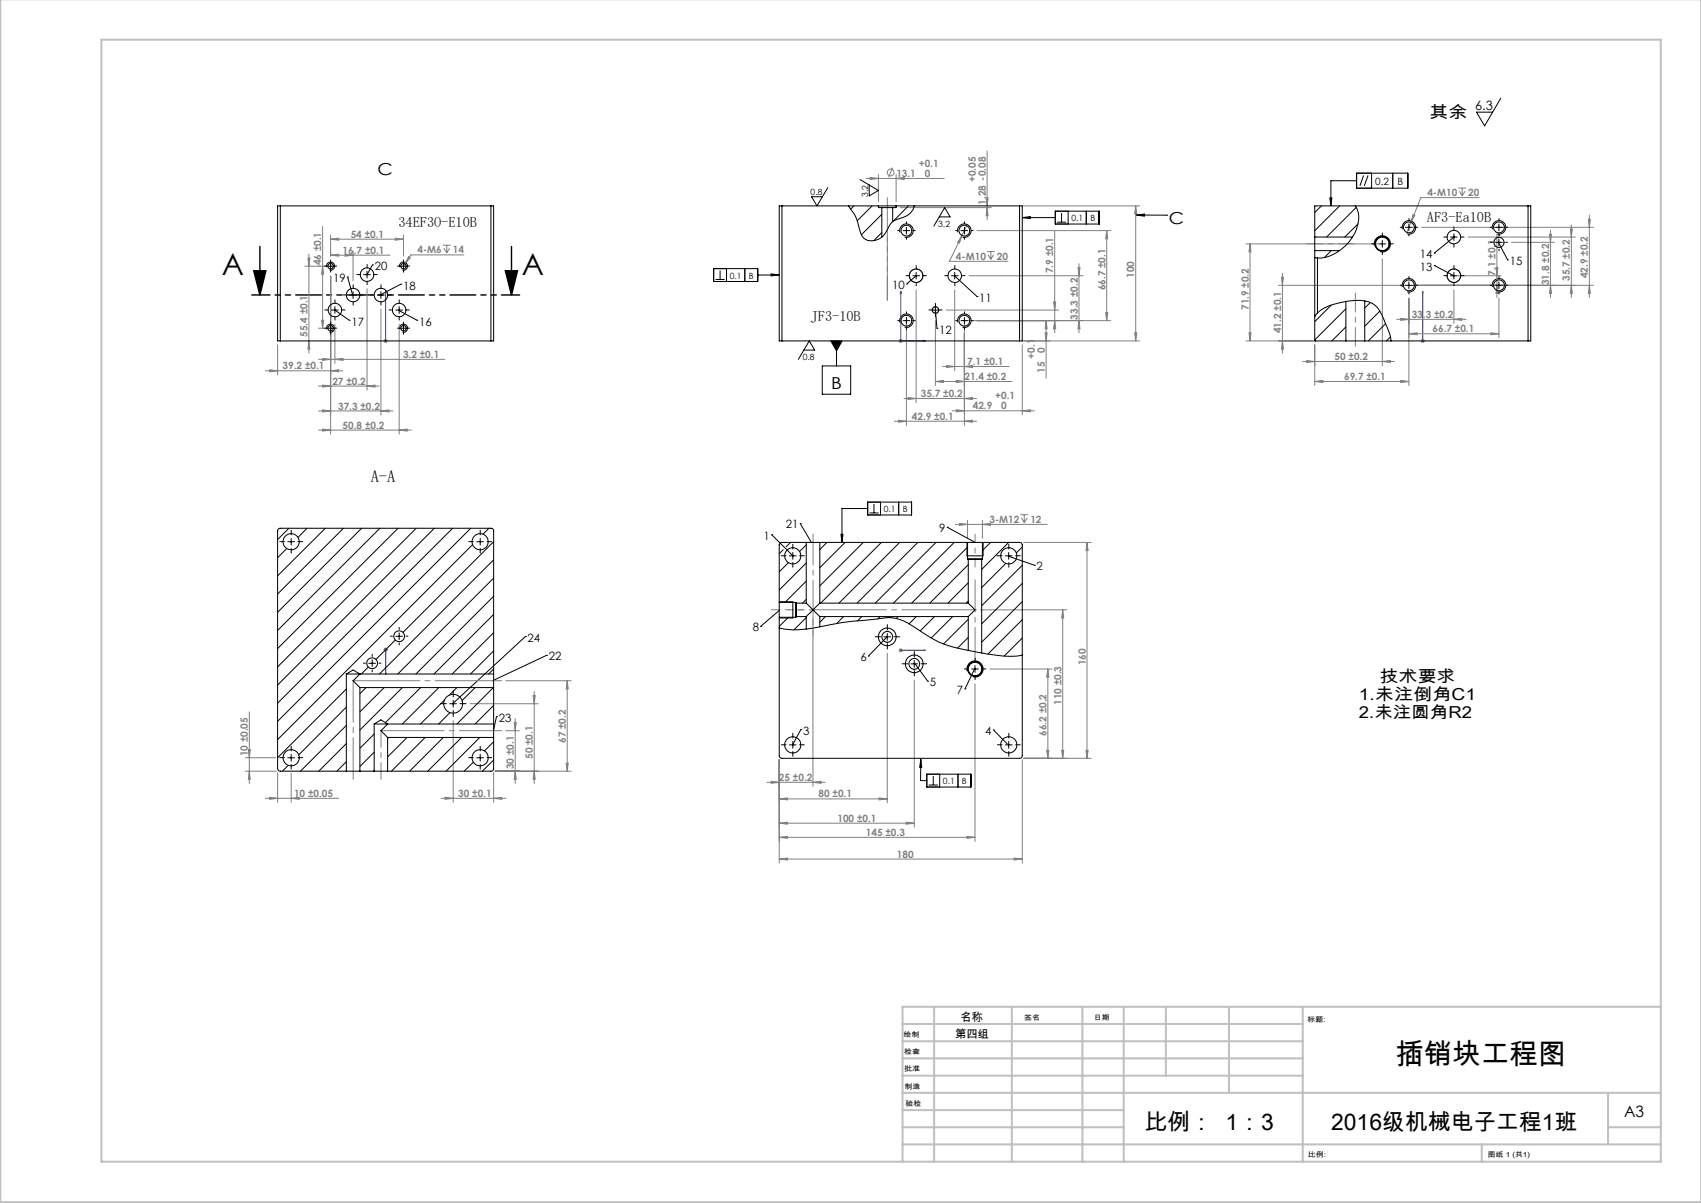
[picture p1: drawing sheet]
<svg xmlns="http://www.w3.org/2000/svg" width="420mm" height="297mm" viewBox="0 0 420 297" stroke-linecap="round" stroke-linejoin="round" font-family="sans-serif">
<g fill="none" stroke="#808080" stroke-width=".25">
<path d="M243.7 37.3v17M79.7 55.9v25.1M81.6 59.1l2-.3v.5zM81.6 58v5.2M81.6 59.1h18M97.6 58.8l2 .3-2 .2zM99.6 58v5.2M213.9 44.1h19.3M214.9 43.8l2 .3-2 .2zM216.9 43.1v6.7M220.4 41.4l-1 2.4M221.3 44.1l2-.3v.5z"/>
<path d="M221.3 43.1v6.7M222.3 51.3h22.5M237.5 58.1l-.6 1.9-.5-.2zM238.7 55.7l-4.3 8.8h14.5M241.3 56.9h32.9M243.5 48.9h.5l-.3 1.9zM243.7 51.3l.3 2h-.5zM252.7 50.8h28.7M260.4 57.1v25.1M273.3 56.9l.2 2h-.5zM273.3 56.9v22.3M280.4 50.8l.3 2h-.5z"/>
<path d="M280.4 50.8v33.4M348.4 54.9l-1 2.5M348.9 52.9l.5 .2-1 1.8zM351 56.1h42.4M360.1 46.4h1.9M360.3 47.2l.7 1.1M361 46.4v1.9M361.8 47.2l-.8 1.1M362.5 58.5h26.5M365.3 48.8h-14.5l-2.4 6.1M369.6 57.7v15.7M373.2 59.8h10.6"/>
<path d="M382.6 57.9h.5l-.3 1.9zM382.8 56.8v16.6M387.7 56.5h.5l-.2 2zM388 55.5v17.9M392.2 54.1h.5l-.3 2zM392.4 53.1v20.3M75.2 65.7h5.4M76 63.7h.5l-.2 2zM76.3 62.7v24.5M79.4 79.1h.5l-.2 1.9zM79.7 65.7l.2 2h-.5zM81.6 63l2-.2v.4z"/>
<path d="M81.6 68.2v39M81.6 63h14.7M85.2 62.8l2 .2-2 .2zM87.2 62v7.4M90.6 71.3v25M94.1 76.3v26.2M100 65.2l-.4 .5M100.9 63.4l.4 .2-1.3 1.6zM109.3 60.5h2M109.6 61.3l.7 1.1M110.3 60.5v1.9M111 61.3l-.7 1.1"/>
<path d="M114.5 62.9h-13l-1.5 2.3M226.2 71.6v27.8M231 79.2v16M233.6 76.5h27.8M235.7 71.6v19.9M239.1 79.2h35.1M239.3 68.1h28.1M243.7 62.1h1.9M243.9 62.9l.8 1.1M244.7 62.1v1.9M245.4 62.9l-.7 1.1M258.3 79.2l.3 2h-.5z"/>
<path d="M258.3 79.2v14.2M260.1 74.5h.6l-.3 2zM260.4 79.2l.3 2h-.6zM266.2 66.1h.5l-.3 2zM266.4 79.2l.3 2h-.5zM266.4 65.1v17.1M273 77.2h.5l-.2 2zM307.7 60.2h32.6M308.6 60.2l.3 2h-.5zM308.6 60.2v24M315.7 70.4h31.2M316.4 68.4h.5l-.2 2z"/>
<path d="M316.7 67.4v19.8M341.3 63.9v26.4M344.9 78.8h17.1M345.9 78.6l2 .2-2 .3zM347.9 73.6v21.6M348.9 70.4h44.5M359 78.8l2-.2v.5zM359 71.6v8.2M360 68.1h10.6M369.4 66.1h.5l-.3 2zM369.6 70.4l.3 2h-.5zM370.1 73.6v9.8"/>
<path d="M382.8 70.4l.3 2h-.5zM388 70.4l.2 2h-.5zM392.4 70.4l.3 2h-.5zM65.5 91.5h19.1M66.6 91.3l1.9 .2-1.9 .3zM68.5 85.2v7.4M76.3 84.2l.2 2h-.5zM78.6 88.7h31.2M78.6 95.3h15M78.6 81h2M79.6 88.5l2 .2-2 .3zM79.6 95.1l2 .2-2 .3z"/>
<path d="M81.6 91.5l2-.2v.5zM82.7 88.7l2-.2v.5zM82.7 80v9.7M90.6 95.3l2-.2v.5zM94.7 84.2h1M94.9 83.8l.7 .7M95.2 83.7v1M95.6 83.8l-.7 .7M98.6 80v27.2M221.9 84.2h1M222 83.8l.8 .7M222.4 83.7v1"/>
<path d="M222.8 83.8l-.8 .7M223.2 98.4h17.9M223.8 80.2v24.8M224.2 98.1l2 .3-2 .2zM231 94.2l2-.3v.5zM231 94.2h18.8M232.7 90.5h16.4M233.8 90.2l1.9 .3-1.9 .2zM236.1 93.9l2 .3-2 .2zM238.1 90.5l2-.3v.5zM238.1 98.4l2-.3v.5zM238.1 80.2v24.8"/>
<path d="M252.4 85.2v17.2M252.7 84.2h28.7M258.1 82.2h.5l-.3 2zM280.2 82.2h.5l-.3 2zM307.7 84.2h16.6M308.4 82.2h.5l-.3 2zM316.7 84.2l.2 2h-.5zM321.6 89.2h22.7M322.7 89l1.9 .2-1.9 .3zM324.6 94.2l2-.3v.5zM324.6 94.2h23.3M324.6 85.2v10"/>
<path d="M341.3 89.2l2-.2v.5zM345.9 93.9l2 .3-2 .2zM347.9 82.4l2-.2v.5zM347.9 82.4h22.2M350.8 84.2h1M350.9 83.8l.7 .7M351.3 83.7v1M351.6 83.8l-.7 .7M368.1 82.2l2 .2-2 .3zM78.6 101.5h18.4M78.6 106.2h23M79.6 101.2l2 .3-2 .2z"/>
<path d="M79.6 105.9l2 .3-2 .2zM94.1 101.5l2-.3v.5zM98.6 106.2l1.9-.3v.5zM220.8 104h20.3M221.8 103.7l2 .3-2 .2zM235.1 101.4h20.3M236.1 101.2l2 .2-2 .3zM238.1 104l2-.3v.5zM252.4 101.4l2-.2v.5zM235.9 129.5h22.7M236.9 129.2l2 .3-2 .2zM238.9 128.5v4.4"/>
<path d="M242.6 129.5l2-.3v.5zM242.6 128.5v4.4M252 127.1h1.9M252.2 127.8l.7 1.2M252.7 133.9h16.7M252.9 127.1v1.9M253.6 127.8l-.7 1.2M268.4 133.9l.3 2h-.6zM268.4 133.9v53.3M95.2 159.9v1M200.7 151.9v42.2M242.1 150.6h21.3"/>
<path d="M262.4 150.6v36.6M262.4 150.6l.2 2h-.5zM61.6 175.8v17.6M94.7 160.4h1M94.9 160.1l.7 .7M95.6 160.1l-.7 .7M111.9 177.9v20.2M116.1 173.7h16.8M124.9 168.1h16.1M127 178.4h.5l-.3 2zM127.2 177.4v16M131.6 171.7h.6l-.3 2z"/>
<path d="M131.9 170.7v22.7M140.1 168.1l.2 2h-.5zM140.1 168.1v22.3M219.1 161.3v36.9M221.9 160.5h1M222 160.2l.8 .7M222.4 160.1v1M222.8 160.2l-.8 .7M225.7 167.9v36.3M240.7 168.8v38.9M244.4 165.2h15.3M258.7 165.2l.3 2h-.6z"/>
<path d="M258.7 165.2v22M60.6 187.1h7.5M60.6 190.4h7.6M61.3 185.1h.5l-.2 2zM61.6 190.4l.2 2h-.5zM65.5 197.1h18.1M66.6 196.8l1.9 .3-1.9 .2zM68.5 190.7v7.4M71.9 197.1l2-.3v.5zM71.9 190.9v7.2M108.9 197.1h16M109.9 196.8l2 .3-2 .2z"/>
<path d="M121.9 197.1l2-.3v.5zM121.9 190.7v7.4M122.2 190.4h18.8M124.9 180.4h3.3M127.2 190.4l.3 2h-.5zM131.9 190.4l.3 2h-.6zM139.8 188.4h.5l-.2 2zM189.4 193.1h14.3M190.4 192.9l2 .2-2 .3zM192.4 197.2l2-.2v.5zM192.4 187.6v25.5M192.4 197.2h26.7"/>
<path d="M200.7 193.1l2-.2v.5zM217.1 197l2 .2-2 .3zM252.4 187.6v25.5M252.7 187.2h16.7M258.4 185.2h.6l-.3 2zM262.1 185.2h.5l-.2 2zM268.1 185.2h.6l-.3 2zM192.4 212.1l2-.3v.5zM192.4 206.7l2-.2v.5zM192.4 203.2l2-.2v.5zM192.4 212.1h60M192.4 206.7h48.3"/>
<path d="M192.4 203.2h33.3M223.7 203l2 .2-2 .3zM238.8 206.5l1.9 .2-1.9 .3zM250.4 211.8l2 .3-2 .2z"/>
<circle cx="219.9" cy="42.6" r=".84"/>
<circle cx="226.2" cy="68.1" r="1.66"/>
<circle cx="231" cy="76.5" r=".8"/>
<circle cx="359" cy="68.1" r="1.68"/>
</g>
<g fill="none" stroke="#000" stroke-width=".25">
<path d="M370.6 24.3l-4 6.8-2-3.4h3.9M204.4 46.3l-2.7 4.5-1.3-2.2h2.7M212.4 44.3l4.5 2.7-2.3 1.4v-2.7M222.2 57.4a1.67 1.67 0 0 1 1.5-2.1 1.67 1.67 0 0 1 1.8 1.8 1.67 1.67 0 0 1-2.1 1.5M223 56.9h1.6M223.8 56.1v1.7M231.9 53.5h2.7l-1.3-2.2-2.7 4.5M236.5 57.4a1.67 1.67 0 0 1 1.5-2.1 1.67 1.67 0 0 1 1.8 1.8 1.67 1.67 0 0 1-2.1 1.5M237.3 56.9h1.6M238.1 56.1v1.7M252.4 53.7h8.2M252.4 53.7l2-.2v.5z"/>
<path d="M260.6 52.1h10.8v3.2h-10.8zM261 54.9h2.2M262.1 52.6v2.3M263.7 52.1v3.2M268.2 52.1v3.2M280.6 53.1h7.5M280.6 53.1l2-.3v.6zM288.1 53.1h.1M328.4 48.9h.5l-.3 1.9zM335 42.8h12.6v3.7h-12.6zM335 44.6h-6.4v6.2M336.7 43.3l-.9 2.6"/>
<path d="M337.8 43.3l-.9 2.6M338.7 42.8v3.7M341.3 59.4v1.6M343.9 42.8v3.7M346.3 56.6a1.68 1.68 0 0 1 1.4-2.1 1.68 1.68 0 0 1 1.8 1.7 1.68 1.68 0 0 1-2 1.5M347 56.1h1.7M347.9 55.3v1.7M358.1 58.5h1.7M358.8 58.7l-4.6 3.8M359 57.7v1.7M368.5 56.6a1.67 1.67 0 0 1 1.5-2.1 1.67 1.67 0 0 1 1.8 1.8 1.67 1.67 0 0 1-2.1 1.4M369.3 56.1h1.6"/>
<path d="M369.3 59.8h1.6M370 59.8l2.3 4.4M370.1 55.3v1.7M370.1 59v1.7M80.6 66a1 1 0 0 1 .9-1.3 1 1 0 0 1 1.1 1.1 1 1 0 0 1-1.2 .9M80.8 65.7h1.6M81.6 64.9v1.6M81.8 76.5h1.7M82.7 75.7v1.7M82.9 76.7l3.3 2.4M85.8 68.4h.1M85.8 68.4l1.2 4.3"/>
<path d="M86.2 79.1h.1M86.4 72.8h1.6M87.2 72v1.7M89.8 67.8h1.6M90.6 67v1.6M92 65.4h.1M92 65.4l-1.4 2.4M93.2 72.8h1.7M94.1 72v1.7M97.7 76.5h1.7M98.4 76.6l4.5 2.5M98.6 75.7v1.7"/>
<path d="M98.7 66a.99 .99 0 0 1 .8-1.3 .99 .99 0 0 1 1.1 1.1 .99 .99 0 0 1-1.2 .9M98.8 65.7h1.7M99 70.2h.1M99 70.2l-4.7 2.4M99.6 64.9v1.6M102.9 79.1h.1M176.2 66.3h10.9v3.2h-10.9zM176.7 69h2.2M177.8 66.8v2.2M179.4 66.3v3.2M183.9 66.3v3.2M190.4 67.6l2 .3-2 .2z"/>
<path d="M192.4 67.9h-5.3M222.2 79.6a1.67 1.67 0 0 1 1.5-2.1 1.67 1.67 0 0 1 1.8 1.8 1.67 1.67 0 0 1-2.1 1.5M223 79.2h1.6M223.8 78.3v1.7M223.9 70.1h.1M225.4 68.1h1.6M226.2 67.2v1.7M226.2 68.1l-2.3 2M230.2 76.5h1.6M231 75.7v1.7M231 76.5l.4 4.6M234.9 68.1h1.7"/>
<path d="M235.7 67.2v1.7M235.9 68.3l5.4 4.9M236.5 79.6a1.67 1.67 0 0 1 1.5-2.1 1.67 1.67 0 0 1 1.8 1.8 1.67 1.67 0 0 1-2.1 1.5M237.3 79.2h1.6M238.1 78.3v1.7M241.3 73.2h.1M339.4 60.7a1.99 1.99 0 0 1 1.7-2.5 1.99 1.99 0 0 1 2.2 2.2 1.99 1.99 0 0 1-2.5 1.7M340.5 60.2h1.7M346.3 70.9a1.67 1.67 0 0 1 1.4-2.1 1.67 1.67 0 0 1 1.8 1.7 1.67 1.67 0 0 1-2 1.5M347 70.4h1.7M347.9 69.6v1.7M354.2 65.5h.1"/>
<path d="M354.2 62.5h.1M354.2 65.5l4.8 2.6M358.1 68.1h1.7M359 67.2v1.7M368.5 70.9a1.66 1.66 0 0 1 1.5-2.1 1.66 1.66 0 0 1 1.8 1.8 1.66 1.66 0 0 1-2.1 1.4M369.3 70.4h1.6M370.1 69.6v1.7M372.3 64.2h.1M80.6 81.3a1.01 1.01 0 0 1 .9-1.3 1.01 1.01 0 0 1 1.1 1.1 1.01 1.01 0 0 1-1.2 .9M80.8 81h1.6M81.6 80.2v1.7M98.7 81.3a1 1 0 0 1 .9-1.2 1 1 0 0 1 1 1 1 1 0 0 1-1.2 .9"/>
<path d="M98.8 81h1.7M99.6 80.2v1.7M198.5 86.4h2.7l-1.4-2.2-2.7 4.5M203 90.3h7v7h-7zM205.1 84.2h2.8l-1.3 2.4zM206.6 84.2v6.1M231.4 81.1h.1M71 133.7h1.7M71.9 132.9v1.7M117.7 133.7h1.7M118.6 132.9v1.7M190.5 132h.1"/>
<path d="M190.5 132l5.3 5.2M194.9 137.2h1.7M195.8 136.4v1.7M197.6 129.3h.1M197.6 129.3l2.7 4.6M207.6 131.9h.5l-.2 2zM214.2 124h10.9v3.1h-10.9zM214.2 125.6h-6.3v8.3M214.7 126.6h2.2M215.8 124.4v2.2M217.4 124v3.1M221.9 124v3.1"/>
<path d="M233.9 130.2h.1M233.9 130.2l6.8 3.7M238.8 133.9v3.3h3.9v-3.3M248.2 137.2h1.7M249.1 137.3l6.3 2.3M249.1 136.4v1.7M255.4 139.6h.1M97.7 157.1h1.7M98.6 156.2v1.7M129.8 157.1h.1M129.8 157.1l-18.1 16.7M187.8 154.7h.1"/>
<path d="M192.4 150.7l-4.6 4M192.4 148.6h3.4v4h-3.4M218.2 157.2h1.7M219.1 157.2l-4.6 4.8M219.1 156.4v1.7M91.1 163.8h1.6M91.9 162.9v1.7M111.1 173.7h1.6M111.9 172.9v1.7M122.6 176.9h.1M122.6 176.9l-.7 3.3M135 161.8h.1"/>
<path d="M135 161.8l-13.4 6.3M214.5 162h.1M224.9 163.9h1.7M225.7 163.1v1.6M225.9 163.9l3.2 4.3M229.1 168.2h.1M238.3 170.1h.1M238.8 165.7a2 2 0 0 1 1.7-2.5 2 2 0 0 1 2.2 2.1 2 2 0 0 1-2.5 1.8M239.9 165.2h1.7M240.7 165l-2.4 5.1M240.7 164.3v1.7M71 187.1h1.7"/>
<path d="M71.9 186.2v1.7M117.7 187.1h1.7M118.6 186.2v1.7M194.9 183.9h1.7M195.8 183.1v1.6M197.7 180.1h.1M197.7 180.1l-2 3.8M227.4 187.5l.2 2-.5-.1zM227.4 187.5l-.1 5.2h1.5M228.8 191.1h10.9v3.2h-10.9zM229.3 193.8h2.3M230.4 191.6v2.2"/>
<path d="M232 191.1v3.2M236.5 191.1v3.2M245.3 180.2h.1M245.3 180.2l3.4 3.5M248.2 183.9h1.7M249.1 183.1v1.6"/>
</g>
<path d="M62.7 66.8h3l-1.5 6zM64.2 60.9v11.9M124.8 66.8h3l-1.5 6zM126.3 60.9v11.9" fill="none" stroke="#000" stroke-width=".35"/>
<g fill="none" stroke="#00f" stroke-width=".25">
<path d="M95.2 71.9v.6v-.6M95.2 71.9v12.3M222.4 71.9v12.3h6.2M222.4 71.9l.2 .6h-.3zM351.3 71.9v.6v-.6M351.3 71.9v12.3M95.2 84v.3zM95.2 84.2h.1M227.9 84l.7 .2-.7 .1zM351.3 84v.3zM351.3 84.2h.1M95.2 166.5v-.6v.6"/>
<path d="M95.2 160.3v.2zM95.2 160.4h.1M95.2 160.4v6.1M222.3 160.5h.3zM222.4 160.5h.1M222.4 160.5h6.2M228.6 160.5h-.7h.7"/>
</g>
<g fill="none" stroke="#000" stroke-width=".25" stroke-dasharray="30.5 1.3 1.3 1.3">
<path d="M222.2 56.9h-.5M223.8 55.3v-.5M223.8 58.6v.5M225.5 56.9h.5M236.5 56.9h-.5M238.1 55.3v-.5M238.1 58.6v.5M239.8 56.9h.5M341.3 58.5v-1M346.2 56.1h-.5M347.9 54.5v-.5M347.9 57.8v.5"/>
<path d="M349.6 56.1h.5M357.3 58.5h-.8M359 56.9v-.9M360.7 58.5h.8M368.5 56.1h-.5M368.5 59.8h-.5M370.1 54.5v-.5M370.1 57.8v.5M370.1 58.2v-.5M371.8 56.1h.5M371.8 59.8h.4M80.8 65.7h-.7"/>
<path d="M81 76.5h-.8M81.6 64.9v-.7M81.6 66.5v.7M82.5 65.7h.6M82.7 74.9v-.9M82.7 78.2v.8M84.4 76.5h.8M85.5 72.8h-.8M87.2 71.2v-.9M87.2 74.5v.8M88.9 72.8h.8M89 67.8h-.9"/>
<path d="M90.6 66.1v-.8M90.6 69.5v.8M92.3 67.8h.8M92.4 72.8h-.8M94.1 71.2v-.9M94.1 74.5v.8M95.7 72.8h.9M96.9 76.5h-.8M98.6 74.9v-.9M98.6 78.2v.8M98.8 65.7h-.7M99.6 64.9v-.7"/>
<path d="M99.6 66.5v.7M100.2 76.5h.9M100.5 65.7h.6M222.2 79.2h-.5M223.8 77.5v-.5M224.6 68.1h-.9M225.5 79.2h.5M226.2 66.4v-.8M226.2 69.7v.9M227.9 68.1h.8M230.2 76.5h-.8M231 75.7v-.8"/>
<path d="M231 77.4v.8M231.8 76.5h.8M234.1 68.1h-.8M235.8 66.4v-.8M235.8 69.7v.9M236.5 79.2h-.5M237.4 68.1h.9M238.1 77.5v-.5M239.8 79.2h.5M339.7 60.2h-1M341.3 61.9v1M343 60.2h1"/>
<path d="M346.2 70.4h-.5M347.9 68.8v-.5M347.9 72.1v.5M349.6 70.4h.5M357.3 68.1h-.8M359 66.4v-.8M359 69.7v.9M359 60.2v.8M360.7 68.1h.8M368.5 70.4h-.5M370.1 68.8v-.5M370.1 72.1v.5"/>
<path d="M370.1 61.5v.4M371.8 70.4h.5M80.8 81h-.7M81.6 80.2v-.7M81.6 81.9v.6M82.5 81h.6M98.8 81h-.7M99.6 80.2v-.7M99.6 81.9v.6M100.5 81h.6M223.8 80.8v.5M238.1 80.8v.5"/>
<path d="M70.2 133.7h-1.1M71.9 132.1v-1.2M71.9 135.4v1.2M73.6 133.7h1.1M116.9 133.7h-1.2M118.6 132.1v-1.2M118.6 135.4v1.2M120.2 133.7h1.2M194.1 137.2h-1.2M195.8 135.5v-1.1M195.8 138.9v1.1M197.4 137.2h1.2"/>
<path d="M247.4 137.2h-1.3M249.1 135.5v-1.1M249.1 138.9v1.1M250.8 137.2h1.1M96.9 157.1h-.5M98.6 155.4v-.5M98.6 158.7v.5M100.2 157.1h.5M217.4 157.2h-1.3M219.1 155.5v-1.3M219.1 158.9v1.3M220.8 157.2h1.3"/>
<path d="M90.2 163.7h-.5M91.9 162.1v-.5M91.9 165.4v.5M93.6 163.7h.5M110.2 173.7h-1.5M111.9 172.1v-1.5M111.9 175.4v1.5M113.6 173.7h1.5M224.1 163.9h-1.4M225.8 162.2v-1.3M225.8 165.5v1.4M227.4 163.9h1.4"/>
<path d="M239.1 165.1h-1M240.8 163.5v-1M240.8 166.8v1M242.4 165.1h1M70.2 187.1h-1.1M71.9 185.4v-1.2M71.9 188.7v1.2M73.6 187.1h1.1M116.9 187.1h-1.2M118.6 185.4v-1.2M118.6 188.7v1.2M120.2 187.1h1.2"/>
<path d="M194.1 183.9h-1.2M195.8 182.2v-1.2M195.8 185.5v1.2M197.4 183.9h1.2M247.4 183.9h-1.1M249.1 182.2v-1.2M249.1 185.5v1.2M250.8 183.9h1.1"/>
</g>
<path d="M128.3 72.8h-66.1" fill="none" stroke="#000" stroke-width=".35" stroke-dasharray="6.3 1.3 1.3 1.3 1.3 1.3" stroke-dashoffset="1.9"/>
<path d="M200.8 131.9v19" fill="none" stroke="#808080" stroke-width=".25" stroke-dasharray="30.5 1.3 1.3 1.3" stroke-dashoffset="22.9"/>
<path d="M194.6 150.5h6.5" fill="none" stroke="#808080" stroke-width=".25" stroke-dasharray="30.5 1.3 1.3 1.3" stroke-dashoffset="29.1"/>
<path d="M240.8 140v-8.1M190.4 150.5h8.1" fill="none" stroke="#808080" stroke-width=".25" stroke-dasharray="30.5 1.3 1.3 1.3" stroke-dashoffset="28.3"/>
<path d="M200.8 157v-6.8" fill="none" stroke="#808080" stroke-width=".25" stroke-dasharray="30.5 1.3 1.3 1.3" stroke-dashoffset="29"/>
<path d="M200.4 150.5h40.7" fill="none" stroke="#808080" stroke-width=".25" stroke-dasharray="30.5 1.3 1.3 1.3" stroke-dashoffset="12.1"/>
<path d="M240.8 162.9v-19.8" fill="none" stroke="#808080" stroke-width=".25" stroke-dasharray="30.5 1.3 1.3 1.3" stroke-dashoffset="22.5"/>
<path d="M87.2 168.1v24.3" fill="none" stroke="#808080" stroke-width=".25" stroke-dasharray="30.5 1.3 1.3 1.3" stroke-dashoffset="20.2"/>
<path d="M123.9 168.1h-36.7" fill="none" stroke="#808080" stroke-width=".25" stroke-dasharray="30.5 1.3 1.3 1.3" stroke-dashoffset="14"/>
<path d="M94.1 180.4h29.8" fill="none" stroke="#808080" stroke-width=".25" stroke-dasharray="30.5 1.3 1.3 1.3" stroke-dashoffset="14.9"/>
<path d="M94.1 180.4v12" fill="none" stroke="#808080" stroke-width=".25" stroke-dasharray="30.5 1.3 1.3 1.3" stroke-dashoffset="26.4"/>
<g fill="none" stroke="#c0c0c0" stroke-width=".5">
<path d="M.1 -.1v296.9h419.9M25 9.8h385.1v277h-385.1zM222.8 257.1h98.9M222.8 252.8h98.9M230.6 248.6v38.2M249.8 248.6v38.2M267.3 248.6v38.2M277.5 248.6v38.2M287.9 248.6v17M303.5 248.6v21.2M321.7 248.6v38.2M410.1 248.6h-187.3v38.2"/>
<path d="M222.8 265.6h98.9M222.8 261.3h98.9M222.8 278.3h54.7M222.8 274.1h54.7M222.8 269.8h187.3M397.1 278.3h13M397.1 269.8v12.7M222.8 282.5h187.3M365.9 282.5v4.3"/>
</g>
<path d="M219.1 58.6v15.5" fill="none" stroke="#808080" stroke-width=".25" stroke-dasharray="30.5 1.3 1.3 1.3" stroke-dashoffset="24.6"/>
<path d="M219.1 74.1v-25.3" fill="none" stroke="#808080" stroke-width=".25" stroke-dasharray="30.5 1.3 1.3 1.3" stroke-dashoffset="19.7"/>
<path d="M322.7 60.2h11.7" fill="none" stroke="#808080" stroke-width=".25" stroke-dasharray="30.5 1.3 1.3 1.3" stroke-dashoffset="26.5"/>
<path d="M334.7 72.3v13.2" fill="none" stroke="#808080" stroke-width=".25" stroke-dasharray="30.5 1.3 1.3 1.3" stroke-dashoffset="25.8"/>
<g fill="#000">
<path d="M280.6 53.1l2-.3v.6z"/>
<path d="M124.8 66.8h3l-1.5 6zM62.7 66.8h3l-1.5 6z"/>
</g>
<g fill="#00f">
<path d="M227.9 84l.7 .2-.7 .1zM222.4 71.9l.2 .6h-.3z"/>
<path d="M95.2 165.9v.6zM95.2 160.3v.2zM95.2 165.9v.6zM95.2 160.3v.2z"/>
<path d="M227.9 160.5h.7zM222.3 160.5h.3z"/>
<path d="M351.3 84v.3zM351.3 71.9v.6z"/>
<path d="M95.2 84v.3zM95.2 71.9v.6z"/>
</g>
<g fill="#808080">
<path d="M71.9 197.1l2-.3v.5zM66.6 196.8l1.9 .3-1.9 .2z"/>
<path d="M238.1 90.5l2-.3v.5zM233.8 90.2l1.9 .3-1.9 .2zM236.1 93.9l2 .3-2 .2zM231 94.2l2-.3v.5zM238.1 98.4l2-.3v.5zM224.2 98.1l2 .3-2 .2zM238.1 104l2-.3v.5zM221.8 103.7l2 .3-2 .2zM81.6 91.5l2-.2v.5zM66.6 91.3l1.9 .2-1.9 .3zM345.9 93.9l2 .3-2 .2zM324.6 94.2l2-.3v.5zM341.3 89.2l2-.2v.5zM322.7 89l1.9 .2-1.9 .3z"/>
<path d="M236.1 101.2l2 .2-2 .3zM252.4 101.4l2-.2v.5zM237.5 58.1l-1.1 1.7 .5 .2zM81.6 59.1l2-.3v.5zM97.6 58.8l2 .3-2 .2zM79.6 88.5l2 .2-2 .3zM82.7 88.7l2-.2v.5zM81.6 63l2-.2v.4zM85.2 62.8l2 .2-2 .2zM79.6 95.1l2 .2-2 .3zM90.6 95.3l2-.2v.5zM79.6 101.2l2 .3-2 .2zM94.1 101.5l2-.3v.5zM79.6 105.9l2 .3-2 .2zM98.6 106.2l1.9-.3v.5zM100.9 63.4l-.9 1.8 1.3-1.6zM345.9 78.6l2 .2-2 .3zM359 78.8l2-.2v.5zM347.9 82.4l2-.2v.5zM368.1 82.2l2 .2-2 .3zM348.9 52.9l-.5 2 1-1.8zM236.9 129.2l2 .3-2 .2zM242.6 129.5l2-.3v.5z"/>
<path d="M192.4 212.1l2-.3v.5zM250.4 211.8l2 .3-2 .2zM192.4 206.7l2-.2v.5zM238.8 206.5l1.9 .2-1.9 .3z"/>
<path d="M214.9 43.8l2 .3-2 .2zM221.3 44.1l2-.3v.5z"/>
<path d="M223.7 203l2 .2-2 .3zM192.4 203.2l2-.2v.5zM217.1 197l2 .2-2 .3zM192.4 197.2l2-.2v.5zM200.7 193.1l2-.2v.5zM190.4 192.9l2 .2-2 .3z"/>
<path d="M258.1 82.2h.5l-.3 2zM258.3 79.2l.3 2h-.5zM260.4 79.2l.3 2h-.6zM260.1 74.5h.6l-.3 2zM273 77.2h.5l-.2 2zM273.3 56.9l.2 2h-.5zM243.7 51.3l.3 2h-.5zM243.5 48.9h.5l-.3 1.9zM79.4 79.1h.5l-.2 1.9zM79.7 65.7l.2 2h-.5zM392.4 70.4l.3 2h-.5zM392.2 54.1h.5l-.3 2z"/>
<path d="M61.3 185.1h.5l-.2 2zM61.6 190.4l.2 2h-.5zM131.6 171.7h.6l-.3 2zM131.9 190.4l.3 2h-.6zM127 178.4h.5l-.3 2zM127.2 190.4l.3 2h-.5zM140.1 168.1l.2 2h-.5zM139.8 188.4h.5l-.2 2z"/>
<path d="M280.4 50.8l.3 2h-.5zM280.2 82.2h.5l-.3 2zM266.2 66.1h.5l-.3 2zM266.4 79.2l.3 2h-.5zM76 63.7h.5l-.2 2zM76.3 84.2l.2 2h-.5zM316.4 68.4h.5l-.2 2zM316.7 84.2l.2 2h-.5zM308.6 60.2l.3 2h-.5zM308.4 82.2h.5l-.3 2zM369.4 66.1h.5l-.3 2zM369.6 70.4l.3 2h-.5zM382.6 57.9h.5l-.3 1.9zM382.8 70.4l.3 2h-.5zM387.7 56.5h.5l-.2 2zM388 70.4l.2 2h-.5zM268.4 133.9l.3 2h-.6zM268.1 185.2h.6l-.3 2zM258.7 165.2l.3 2h-.6zM258.4 185.2h.6l-.3 2zM262.4 150.6l.2 2h-.5zM262.1 185.2h.5l-.2 2z"/>
<path d="M109.9 196.8l2 .3-2 .2zM121.9 197.1l2-.3v.5z"/>
</g>
<g fill="#000">
<path d="M328.4 48.9h.5l-.3 1.9zM205.1 84.2h2.8l-1.3 2.4z"/>
<path d="M190.4 67.6l2 .3-2 .2zM252.4 53.7l2-.2v.5z"/>
<path d="M207.6 131.9h.5l-.2 2zM227.4 187.5l.2 2-.5-.1z"/>
</g>
<g fill="none" stroke="#000" stroke-width=".25">
<path d="M69.2 50.8h-.7v33.4h.7M69.2 50.8h52M69.2 50.8v33.4M121.2 50.8h.7v33.4h-.7M121.2 50.8v33.4M193.1 50.8h-.7v33.4h.7M193.1 50.8v33.4M193.1 50.8h23.8M209.5 50.8l.5 .8a10.2 10.2 0 0 1 2.3 5.2 3 3 0 0 0 4.5 2.3 6.7 6.7 0 0 0 2.9-3.6 4.4 4.4 0 0 1 3.3-1.8 3.9 3.9 0 0 0 2.7-2.9M210.9 50.8l-.9 .8M215.3 50.8l-3.6 3.7M216.9 50.8h4.4"/>
<path d="M216.9 50.8v.5h.8M217.7 51.3h2.7M217.7 51.3v7.3M217.7 52.9l-5 5.1M217.7 57.4l-1.9 2M220.4 51.3v3.4M221.3 50.8h30.4M221.3 50.8v.5h-.9M224.3 50.8l-3.7 3.8M251.7 50.8h.7v33.4h-.7M251.7 50.8v33.4M324.6 58.5v3.4"/>
<path d="M324.6 58.5h9.4M326.3 50.8l-1.7 1.7M330.8 50.8l-6.2 6.2M334.6 50.8a5.9 5.9 0 0 1 .3 5.8 11.4 11.4 0 0 1-8.6 7.1h-1M334.9 51.2l-7.3 7.3M335.3 55.3l-3.3 3.2M377.3 50.8h.7v33.4h-.7M377.3 50.8h-52.7v7.7M377.3 50.8v33.4M324.6 63.6l.7 .1M324.6 61.9v22.3h.2M324.6 61.9h6.2"/>
<path d="M325.3 77.3a16.1 16.1 0 0 1 9.2-3.1 5.9 5.9 0 0 1 6.2 2.7 29 29 0 0 1 2.8 7.3M325.3 77.3l-.7 .8M325.3 63.7v13.6M328.7 61.9l-1.7 1.7M328.7 75.3l-4.1 4.1M332.3 74.4v9.8M332.3 76.2l-7.6 7.7M337 74.3v9.9M338.3 74.7l-1.3 1.4M340.7 76.8l-3.7 3.7M342.1 79.9l-4.2 4.3M69.2 84.2h52"/>
<path d="M193.1 84.2h58.6M324.6 83.9l.2 .3M324.8 84.2h7.5M332.3 84.2h4.7M332.3 80.7l-3.4 3.5M337 84.2h40.3M343.3 83.2l-1 1M70.8 135.4l-2.3 2.3M71.3 130.4l-2.8 2.8M75.8 130.4l-2.2 2.3M80.3 130.4l-11.8 11.8M84.8 130.4l-16.3 16.2"/>
<path d="M89.3 130.4l-20.8 20.8M93.8 130.4l-25.3 25.2M98.3 130.4l-29.8 29.7M102.8 130.4l-34.3 34.2M107.2 130.4l-38.7 38.7M111.8 130.4l-43.3 43.2M116.2 130.4l-47.7 47.7M116.7 134.4l-48.2 48.2M120.7 130.4l-1.4 1.5M121.9 133.7l-22.4 22.4M121.9 138.2l-28.2 28.2M193.4 135.7l-1 1"/>
<path d="M194.7 138.9l-2.3 2.3M195.2 133.9l-1.1 1.1M199.1 134.5l-1.7 1.7M199.1 139l-6.7 6.7M199.1 133.9h3.3M199.1 133.9h-6a.66 .66 0 0 0-.7 .6v14.2M199.1 133.9v15M202.4 133.9v15M202.4 133.9h36.5M204.2 133.9l-1.8 1.8M208.7 133.9l-6.3 6.3M213.1 133.9l-10.7 10.7"/>
<path d="M217.6 133.9l-15 15M222.1 133.9l-14.9 15M226.6 133.9l-15 15M231.1 133.9l-15 15M235.6 133.9l-15 15M238.9 138h3.7M238.9 133.9h3.7M238.9 133.9v4.1M238.9 138l.2 .1M238.9 135.1l-13.8 13.8M239.1 138.1h3.3M239.1 138.1v10.8"/>
<path d="M239.1 139.4l-9.5 9.5M242.4 138.1v23.1M242.6 133.9h9.1a.66 .66 0 0 1 .7 .6v52a.66 .66 0 0 1-.7 .7h-58.6a.66 .66 0 0 1-.7-.7v-34.1M242.6 133.9v4.1M242.6 138l-.2 .1M244.6 133.9l-2 2M248.4 139.1l-6 6M249.1 133.9l-6.7 6.7M252.4 135l-1.5 1.5M252.4 139.6l-10 9.9M97.6 158l-4.8 4.8M121.9 142.7l-23.7 23.7"/>
<path d="M121.9 147.2l-19.2 19.2M121.9 151.7l-14.7 14.7M121.9 156.2l-10.2 10.2M192.4 155.1a23.2 23.2 0 0 0 10-.3 86.2 86.2 0 0 1 13.9-1.9 10.5 10.5 0 0 1 9.5 1.9 26.9 26.9 0 0 0 13 5.7l5 1 3.8 .5h2.5l2.3-.3M192.4 148.7v3.7M192.4 148.7h4.1M192.4 152.4h4.1M194.7 152.4l-2.3 2.3M196.5 148.7v3.7M196.5 148.7l.1 .2M196.6 148.9v3.3M196.6 152.2h2.5"/>
<path d="M196.6 152.2l-.1 .2M196.6 148.9h2.5M199.1 143.5l-5.3 5.2M199.1 148l-.9 .9M199.1 152.5l-3.1 3M199.1 148.9l1.6 1.7M199.1 152.2v3.1M200.7 150.6l1.7 1.6M200.7 150.6l-1.6 1.6M202.4 148.9l-1.7 1.7M202.4 152.2v2.6M202.4 152.2h36.7"/>
<path d="M202.4 148.9h36.7M203.8 152.2l-1.4 1.4M208.3 152.2l-1.7 1.7M212.8 152.2l-1.1 1.1M217.3 152.2l-.6 .6M221.8 152.2l-.5 .5M226.2 152.2l-1.7 1.8M230.8 152.2l-3.6 3.5M235.2 152.2l-5.3 5.3M239.1 148.9l1.6 1.7-1.6 1.6M239.1 152.2v8.4M239.1 143.9l-5 5"/>
<path d="M239.1 152.9l-6.1 6.1M239.1 157.4l-2.7 2.6M239.1 148.4l-.5 .5M252.4 144l-10 10M252.4 148.5l-10 10M252.4 153l-8.5 8.5M252.4 157.5l-4.5 4.5M85.5 170.1l-17 17M85.5 174.6l-11.7 11.8M85.5 179.1l-11.3 11.3M85.5 166.4h3.4M85.5 166.4v24"/>
<path d="M85.5 166.4l1.7-1 1.7 1M88.9 166.4l-1.7 1.7 1.7 1.7M88.9 166.4h33M88.9 169.8v20.6M88.9 169.8h33M90.4 169.8l-1.5 1.5M90.9 164.7l-1.7 1.7M92.4 178.7h3.3M92.4 178.7v11.7M92.4 178.7l1.7-1 1.6 1M94.9 169.8l-6 6M95.7 178.7l-1.6 1.7 1.6 1.7"/>
<path d="M95.7 178.7h26.2M99.3 169.8l-10.4 10.4M103.9 169.8l-8.7 8.6M108.3 169.8l-9 8.9M109.7 172.8l-5.9 5.9M111.1 175.9l-2.8 2.8M112.8 169.8l-1.8 1.8M117.3 169.8l-3.2 3.2M121.8 169.8l-9 8.9M121.9 160.7l-5.7 5.7M121.9 165.2l-1.3 1.2M121.9 174.2l-4.6 4.5"/>
<path d="M121.9 166.4v-35.3a.61 .61 0 0 0-.7-.7h-52a.66 .66 0 0 0-.7 .7v58.7a.66 .66 0 0 0 .7 .6h16.3M121.9 166.4v3.4M121.9 178.7v3.4M121.9 169.8v8.9M71.2 188.9l-1.5 1.5M85.5 183.6l-6.8 6.8M85.5 188.1l-2.3 2.3M85.5 190.4h3.4M88.9 190.4h3.5M92.4 181.2l-3.5 3.5M92.4 185.7l-3.5 3.5M92.4 190.2l-.3 .2"/>
<path d="M92.4 190.4h3.3M95.7 182.1v8.3M95.7 182.1h26.2M96 182.1l-.3 .2M100.5 182.1l-4.8 4.8M105 182.1l-8.3 8.3M109.5 182.1l-8.4 8.3M114 182.1l-8.4 8.3M116.9 188.2l-2.3 2.2M118.5 182.1l-8.4 8.3M121.9 183.1l-2.3 2.3M121.9 187.6l-2.8 2.8"/>
<path d="M121.9 182.1v7.7a.61 .61 0 0 1-.7 .6h-25.5"/>
<circle cx="223.8" cy="56.9" r="1.33"/>
<circle cx="238.1" cy="56.9" r="1.33"/>
<circle cx="347.9" cy="56.1" r="1.34"/>
<circle cx="359" cy="58.5" r="1.66"/>
<circle cx="370.1" cy="56.1" r="1.34"/>
<circle cx="370.1" cy="59.8" r="1.26"/>
<circle cx="81.6" cy="65.7" r=".66"/>
<circle cx="82.7" cy="76.5" r="1.67"/>
<circle cx="87.2" cy="72.8" r="1.67"/>
<circle cx="90.6" cy="67.8" r="1.67"/>
<circle cx="94" cy="72.8" r="1.67"/>
<circle cx="98.6" cy="76.5" r="1.67"/>
<circle cx="99.6" cy="65.7" r=".66"/>
<circle cx="223.8" cy="79.2" r="1.34"/>
<circle cx="226.2" cy="68.1" r="1.66"/>
<circle cx="231" cy="76.5" r=".8"/>
<circle cx="235.7" cy="68.1" r="1.67"/>
<circle cx="238.1" cy="79.2" r="1.34"/>
<circle cx="341.3" cy="60.2" r="1.67"/>
<circle cx="341.3" cy="60.2" r="1.83"/>
<circle cx="347.9" cy="70.4" r="1.33"/>
<circle cx="359" cy="68.1" r="1.67"/>
<circle cx="370.1" cy="70.4" r="1.33"/>
<circle cx="81.6" cy="81" r=".68"/>
<circle cx="99.6" cy="81" r=".68"/>
<circle cx="71.9" cy="133.8" r="1.99"/>
<circle cx="118.6" cy="133.8" r="1.99"/>
<circle cx="195.8" cy="137.2" r="2"/>
<circle cx="249.1" cy="137.2" r="2.01"/>
<circle cx="98.6" cy="157.1" r="1.32"/>
<circle cx="219.1" cy="157.2" r="2.19"/>
<circle cx="219.1" cy="157.2" r="1.33"/>
<circle cx="91.9" cy="163.7" r="1.32"/>
<circle cx="111.9" cy="173.7" r="2.34"/>
<circle cx="225.7" cy="163.9" r="2.19"/>
<circle cx="225.7" cy="163.9" r="1.33"/>
<circle cx="240.7" cy="165.2" r="1.67"/>
<circle cx="240.8" cy="165.2" r="1.83"/>
<circle cx="71.9" cy="187.1" r="2"/>
<circle cx="118.5" cy="187.1" r="2"/>
<circle cx="195.8" cy="183.9" r="2"/>
<circle cx="249.1" cy="183.9" r="2.01"/>
</g>
<g font-size="7.4">
<text x="54.8" y="67.8">A</text>
<text x="128.9" y="67.9">A</text>
</g>
<text font-size="7.1" x="344.5" y="262.7">插销块工程图</text>
<g font-size="5.6">
<text x="282.6" y="279">比例： 1：3</text>
<text x="328.7" y="279">2016级机械电子工程1班</text>
</g>
<g font-size="4.1">
<text x="353" y="29.1">其余</text>
<text x="93.2" y="43.3">C</text>
<text x="288.6" y="55.3">C</text>
<text x="205.2" y="96">B</text>
<text x="91.5" y="118.9">A-A</text>
<text x="335.5" y="172.8">1.未注倒角C1</text>
<text x="340.7" y="168.3">技术要求</text>
<text x="335.5" y="177.3">2.未注圆角R2</text>
</g>
<text font-size="3.9" x="401" y="275.7">A3</text>
<g font-size="3.5">
<text x="98.4" y="56">34EF3O-E10B</text>
<text x="352.3" y="54.8">AF3-Ea10B</text>
<text x="200.2" y="79.2">JF3-10B</text>
</g>
<text font-size="3.2" x="364.2" y="27.2">6.3</text>
<g font-size="2.8">
<text x="350.5" y="63.7">14</text>
<text x="372.8" y="65.5">15</text>
<text x="82.3" y="69.6">19</text>
<text x="92.6" y="66.7">20</text>
<text x="99.5" y="71.5">18</text>
<text x="220.3" y="71.3">10</text>
<text x="350.5" y="66.8">13</text>
<text x="241.8" y="74.5">11</text>
<text x="86.8" y="80.4">17</text>
<text x="103.5" y="80.4">16</text>
<text x="231.9" y="82.4">12</text>
<text x="194" y="130.5">21</text>
<text x="231.9" y="131.4">9</text>
<text x="188.5" y="133.2">1</text>
<text x="256" y="140.8">2</text>
<text x="185.9" y="155.9">8</text>
<text x="130.3" y="158.4">24</text>
<text x="135.5" y="163.1">22</text>
<text x="212.5" y="163.1">6</text>
<text x="229.6" y="169.4">5</text>
<text x="236.3" y="171.3">7</text>
<text x="123.2" y="178.2">23</text>
<text x="198.3" y="181.5">3</text>
<text x="243.3" y="181.5">4</text>
<text x="235.8" y="256.1">第四组</text>
<text x="237.2" y="252.1">名称</text>
</g>
<g font-size="2.5" fill="#808080">
<text x="226.8" y="41.2">+0.1</text>
<text x="221.3" y="43.7">13.1</text>
<text x="228.3" y="43.7">0</text>
<text x="240.9" y="45" transform="rotate(-90 240.9 45)">+0.05</text>
<text x="243.4" y="50.5" transform="rotate(-90 243.4 50.5)">1.28 -0.08</text>
<text x="352.4" y="48.4">4-M10</text>
<text x="362.5" y="48.4">20</text>
<text x="86.6" y="58.7">54 ±0.1</text>
<text x="79.3" y="65.5" transform="rotate(-90 79.3 65.5)">46 ±0.1</text>
<text x="84.6" y="62.6">16.7 ±0.1</text>
<text x="103.1" y="62.6">4-M6</text>
<text x="111.8" y="62.6">14</text>
<text x="236" y="64.1">4-M10</text>
<text x="246.1" y="64.1">20</text>
<text x="260.1" y="67.5" transform="rotate(-90 260.1 67.5)">7.9 ±0.1</text>
<text x="272.9" y="71.7" transform="rotate(-90 272.9 71.7)">66.7 ±0.1</text>
<text x="280.1" y="68.6" transform="rotate(-90 280.1 68.6)">100</text>
<text x="369.3" y="68" transform="rotate(-90 369.3 68)">7.1 ±0.1</text>
<text x="382.5" y="70.4" transform="rotate(-90 382.5 70.4)">31.8 ±0.2</text>
<text x="387.6" y="69.4" transform="rotate(-90 387.6 69.4)">35.7 ±0.2</text>
<text x="392.1" y="68.7" transform="rotate(-90 392.1 68.7)">42.9 ±0.2</text>
<text x="308.3" y="76.5" transform="rotate(-90 308.3 76.5)">71.9 ±0.2</text>
<text x="75.9" y="83.2" transform="rotate(-90 75.9 83.2)">55.4 ±0.1</text>
<text x="266.1" y="78.9" transform="rotate(-90 266.1 78.9)">33.3 ±0.2</text>
<text x="316.3" y="82.3" transform="rotate(-90 316.3 82.3)">41.2 ±0.1</text>
<text x="348.6" y="78.5">33.3 ±0.2</text>
<text x="353.7" y="82">66.7 ±0.1</text>
<text x="99.5" y="88.4">3.2 ±0.1</text>
<text x="255.5" y="88.5" transform="rotate(-90 255.5 88.5)">+0.1</text>
<text x="258" y="87" transform="rotate(-90 258 87)">0</text>
<text x="329.5" y="88.9">50 ±0.2</text>
<text x="69.8" y="91.2">39.2 ±0.1</text>
<text x="82.1" y="94.9">27 ±0.2</text>
<text x="238.1" y="93.8">21.4 ±0.2</text>
<text x="238.8" y="90.1">7.1 ±0.1</text>
<text x="258" y="92" transform="rotate(-90 258 92)">15</text>
<text x="331.9" y="93.8">69.7 ±0.1</text>
<text x="83.5" y="101.1">37.3 ±0.2</text>
<text x="227.4" y="98">35.7 ±0.2</text>
<text x="240.2" y="101.1">42.9</text>
<text x="245.7" y="98.6">+0.1</text>
<text x="247.2" y="101.1">0</text>
<text x="84.6" y="105.8">50.8 ±0.2</text>
<text x="225.1" y="103.6">42.9 ±0.1</text>
<text x="244.3" y="129.1">3-M12</text>
<text x="254.4" y="129.1">12</text>
<text x="268.1" y="164.3" transform="rotate(-90 268.1 164.3)">160</text>
<text x="262.1" y="174.1" transform="rotate(-90 262.1 174.1)">110 ±0.3</text>
<text x="139.7" y="183.4" transform="rotate(-90 139.7 183.4)">67 ±0.2</text>
<text x="258.4" y="181.6" transform="rotate(-90 258.4 181.6)">66.2 ±0.2</text>
<text x="61.2" y="186.8" transform="rotate(-90 61.2 186.8)">10 ±0.05</text>
<text x="126.9" y="189.9" transform="rotate(-90 126.9 189.9)">30 ±0.1</text>
<text x="131.6" y="187.4" transform="rotate(-90 131.6 187.4)">50 ±0.1</text>
<text x="72.6" y="196.7">10 ±0.05</text>
<text x="113.1" y="196.7">30 ±0.1</text>
<text x="192.3" y="192.8">25 ±0.2</text>
<text x="202.1" y="196.9">80 ±0.1</text>
<text x="206.8" y="202.9">100 ±0.1</text>
<text x="213.8" y="206.4">145 ±0.3</text>
<text x="221.5" y="211.7">180</text>
</g>
<g font-size="2.5">
<text x="339.6" y="45.7">0.2</text>
<text x="345.1" y="45.7">B</text>
</g>
<g font-size="2.1">
<text x="200.2" y="48.3">0.8</text>
<text x="214.3" y="48.6" transform="rotate(-90 214.3 48.6)">3.2</text>
<text x="231.7" y="55.9">3.2</text>
<text x="264.5" y="54.7">0.1</text>
<text x="269.2" y="54.7">B</text>
<text x="180.2" y="68.8">0.1</text>
<text x="184.9" y="68.8">B</text>
<text x="198.2" y="88.8">0.8</text>
<text x="218.2" y="126.5">0.1</text>
<text x="222.9" y="126.5">B</text>
<text x="232.8" y="193.7">0.1</text>
<text x="237.5" y="193.7">B</text>
</g>
<g font-size="1.7">
<text x="252.9" y="251.9">签名</text>
<text x="270.1" y="251.9">日期</text>
<text x="223.1" y="256">绘制</text>
<text x="322.8" y="252.2">标题:</text>
<text x="223.3" y="260.3">检查</text>
<text x="223.3" y="264.4">批准</text>
<text x="223.3" y="268.7">制造</text>
<text x="223.5" y="273.1">验检</text>
<text x="323" y="285.6">比例:</text>
<text x="367.4" y="285.6">图纸 1 (共1)</text>
</g>
</svg>
